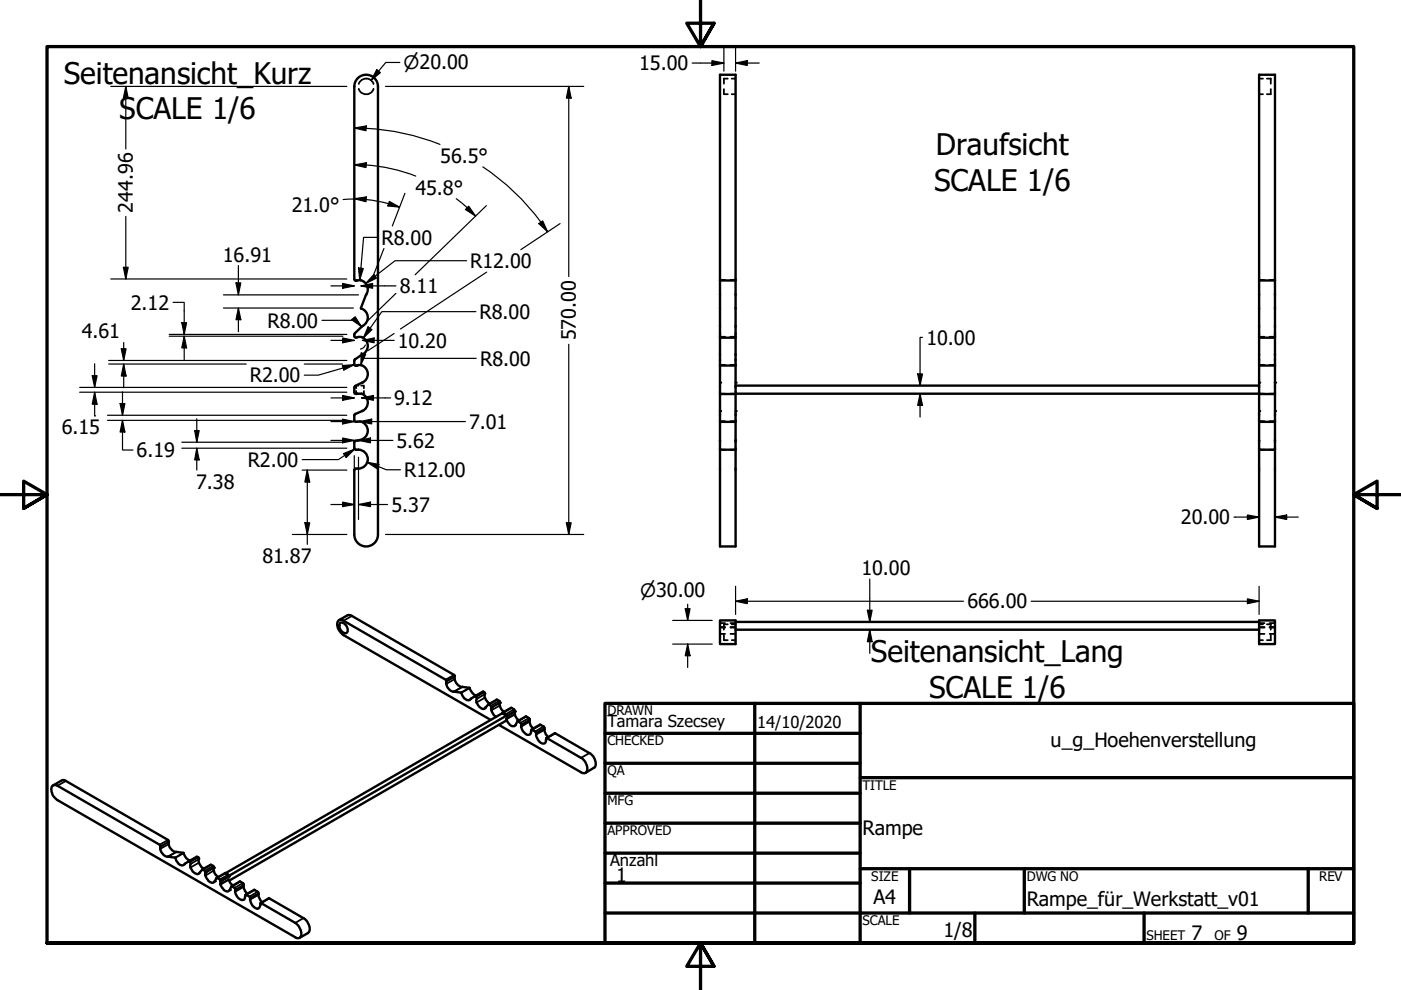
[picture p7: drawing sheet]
<svg xmlns="http://www.w3.org/2000/svg" width="297mm" height="210mm" viewBox="0 0 297 210" stroke-linecap="round" stroke-linejoin="round" font-family="sans-serif">
<!-- layer: Visible (ANSI) -->
<g fill="none" stroke="#000" stroke-width=".51">
<path d="M75.1 59.2l.2 .3h.3M75.1 59.2v-40.8a2.51 2.51 0 0 1 2.5-2.6 2.51 2.51 0 0 1 2.5 2.6v94.9M75.7 59.4l-.1 .1M76.5 59.4a2 2 0 0 1 1.2 3M76.5 59.5h-.8M152.7 59.5h3.3M267 59.5h3.3M75.1 71.3a.35 .35 0 0 0 .5 .3l.6-.2 .6 .1M75.1 77.2a.35 .35 0 0 0 .5 .3M75.2 70.7l-.1 .6M75.3 76.2l-.2 .3v.7M76.6 65.4a2 2 0 0 1 1.4 1.7 2 2 0 0 1-1.1 2"/>
<path d="M76.6 77.5h-1M76.6 69.3l-1.4 1.3M76.6 77.4a2 2 0 0 1 1.4 1.8 2 2 0 0 1-1.2 1.9M76.7 75.2l-1.4 1M76.8 71.5a2 2 0 0 1 1.2 1.8 2 2 0 0 1-1.1 1.8M76.9 75.2h-.2M76.9 69.1l-.2 .2M77.6 62.5l-1 2.9M77.7 62.4l-.1 .1M152.7 77.5v17.8M152.7 77.5v-61.7h3.3v61.7M152.7 71.6h3.3"/>
<path d="M152.7 77.5h3.3M156 77.5v6M267 77.5v6M267 77.5v-61.7h3.3v67.7M267 71.6h3.3M267 77.5h3.3M75.1 95l.2 .3h.6M75.1 88l.1 1.2 .3 .2M75.1 93.8v1.2M75.1 99.7v13.6M75.4 99.3l.5 .1M75.5 99.3l-.4 .4"/>
<path d="M75.7 83.5a1.92 1.92 0 0 1 2.2 1.3 1.92 1.92 0 0 1-1 2.3M75.8 89.4h-.2M75.8 93.4l-.5 .1-.2 .3M76 95.3h-.1M76 95.3a2 2 0 0 1 2 2.1 2 2 0 0 1-2 1.9M76.1 93.4h-.2M76.3 89.3a2 2 0 0 1 1.7 2.1 2 2 0 0 1-1.9 1.9M76.3 89.4h-.5M76.8 81.1l-1.6 .9-.1 1.2a.35 .35 0 0 0 .5 .3M76.8 87.1l-1.5 .7-.2 .3M76.8 81.2h.1M152.7 95.3v20.6h3.3v-20.6"/>
<path d="M152.7 95.3h3.3M152.7 89.4h3.3M152.7 83.5h3.3M156 83.5v11.8M156 81.8h111M156 83.5h111M267 95.3v20.6h3.3v-20.6M267 83.5v11.8M267 95.3h3.3M267 89.4h3.3M267 83.5h3.3M270.3 83.5v11.8"/>
<path d="M75.1 113.4a2.51 2.51 0 0 0 2.5 2.5 2.51 2.51 0 0 0 2.5-2.5M71.9 131.5l1.8-1h.7l21.9 12.6a.44 .44 0 0 1 0 .7 2.16 2.16 0 0 0 1.7 1.8l1.6 .2v.3a2.4 2.4 0 0 0 1.4 1.4M72.1 132.1a1.36 1.36 0 0 1 1.6 1.5 .62 .62 0 0 1-.5 .7 .62 .62 0 0 1-.7-.4 1.58 1.58 0 0 1-.4-1.8zM152.7 131.5h3.3v5.1h-3.3zM156 131.9h111M156 133.5h111M267 131.5h3.3v5.1h-3.3zM100.6 147.7a.53 .53 0 0 1 .5 .3 .53 .53 0 0 1-.1 .6 1.85 1.85 0 0 0 1.7 1.7l.8-.9M100.6 147.7l-.7 .4a.77 .77 0 0 1-1.3 .1l-.5-.6-.3-.8-1.5-.1a2.04 2.04 0 0 1-1.7-2.5l-21.8-12.6a.85 .85 0 0 0-1.1 0 .85 .85 0 0 0-.2 1 3.2 3.2 0 0 0 1.3 2.1l31.2 17.9M100.6 147.7l1.8-1a.53 .53 0 0 1 .4 .3 .53 .53 0 0 1-.1 .5 2.11 2.11 0 0 0 1.1 1.7M103.5 149.4l.6 .2 .1 .4a2.02 2.02 0 0 0 1 2M103.5 149.4l1.8-1.1 .6 .3 .1 .3a1.97 1.97 0 0 0 .9 2"/>
<path d="M106.5 151.2l.1-.1 .7 .3 .1 .4M106.6 151.1l1.9-1 .6 .4 .1 .9M107.4 152.4a1.73 1.73 0 0 0 1.7 1.6l.6-1.1 .8 .5a2.11 2.11 0 0 0 1.6 2.4 1.1 1.1 0 0 0 .6-1.1l.9 .4 .1 .2a2.02 2.02 0 0 0 1.7 2.3 1.19 1.19 0 0 0 .4-1.1l7.4 4.2a2.36 2.36 0 0 1 1.1 3l-.3 .2-.8-.2-17.4-10M107.4 152.4v.4l-58.8 33.9M109.2 151.4l.3 .9 .5 .5M109.2 150.8l-1.8 1.1v-.2M109.2 151.4l-1.8 1M109.7 152.9l1.7-1 .7 .3 .2 .3a1.98 1.98 0 0 0 .8 2M112.7 154.7l1.8-1.1 .9 .7a2.36 2.36 0 0 0 .8 2M115.8 156.5l1.9-1 7.3 4.2a2.36 2.36 0 0 1 1 3l-1.9 1.2M11.2 166.5l1.8-1h.8l22 12.7a2.05 2.05 0 0 0 1.6 2.4l1.5 .3a2.08 2.08 0 0 0 1.4 1.6M39.9 182.7l1.8-1.1a.46 .46 0 0 1 .5 .3 .46 .46 0 0 1-.1 .5 2.53 2.53 0 0 0 1.1 1.8"/>
<path d="M39.9 182.7h.1a.48 .48 0 0 1 .3 .7 1.74 1.74 0 0 0 1.8 1.9l.8-.9M39.9 182.7l-.7 .4a.87 .87 0 0 1-.8 .4 .87 .87 0 0 1-.7-.6l-.6-1.1-1.5-.2a2.04 2.04 0 0 1-1.6-2.4l-21.8-12.6a.83 .83 0 0 0-1.1 0 .83 .83 0 0 0-.2 1 2.5 2.5 0 0 0 1.3 2l50.4 29.1a.83 .83 0 0 0 1.1 0 .83 .83 0 0 0 .2-1 3.4 3.4 0 0 0-1.3-2l-7.2-4.2-.2 .1a.77 .77 0 0 1-.3 1 .77 .77 0 0 1-1.1-.3 3 3 0 0 1-.8-2.1l-.9-.5a1.11 1.11 0 0 1-.7 1.2 2.18 2.18 0 0 1-1.6-2.5l-.7-.5-.4 .8a.83 .83 0 0 1-.8 .3 .83 .83 0 0 1-.7-.6l-.5-.9M42.9 184.4l1.7-1 .6 .2 .1 .3a2.11 2.11 0 0 0 .9 2.1M42.9 184.4l.5 .2a.59 .59 0 0 1 .1 .9 2.27 2.27 0 0 0 1.6 1.7l.4-.3 .4-.7M45.9 186.2l.7 .3 .1 .4M46.7 187.5l1.8-1 .4 .8 .5 .4M46.7 186.9v.6M47.8 185.1l58.7-33.9 .9 .5-58.9 34M47.8 185.1l-1.9 1.1M47.8 185.1l.6 .4 .1 .3-1.8 1.1M49.1 187.9l1.7-1 .7 .3 .2 .4a2.05 2.05 0 0 0 .8 1.9M52.1 189.7l1.8-1.1 .8 .6a2.79 2.79 0 0 0 .9 2.1"/>
<path d="M55.2 191.5l1.9-1 7.2 4.2a2.36 2.36 0 0 1 1.1 3l-1.9 1.2"/>
</g>
<g fill="#000">
<circle cx="75.6" cy="77.5" r=".25"/>
<circle cx="75.6" cy="83.5" r=".25"/>
<circle cx="152.7" cy="87.2" r=".25"/>
<circle cx="152.7" cy="81.1" r=".25"/>
<circle cx="156" cy="81.1" r=".25"/>
<circle cx="156" cy="87.2" r=".25"/>
<circle cx="267" cy="81.1" r=".25"/>
<circle cx="267" cy="87.2" r=".25"/>
<circle cx="270.3" cy="87.2" r=".25"/>
<circle cx="270.3" cy="81.1" r=".25"/>
<circle cx="104.2" cy="150" r=".25"/>
<circle cx="106" cy="149" r=".25"/>
<circle cx="107.4" cy="151.9" r=".25"/>
<circle cx="109.2" cy="150.8" r=".25"/>
<circle cx="43.6" cy="185" r=".25"/>
<circle cx="45.3" cy="184" r=".25"/>
<circle cx="45.5" cy="186.9" r=".25"/>
<circle cx="46.7" cy="186.9" r=".25"/>
<circle cx="48.5" cy="185.8" r=".25"/>
<circle cx="48.7" cy="188.7" r=".25"/>
</g>
<!-- layer: Visible Narrow (ANSI) -->
<g fill="none" stroke="#000" stroke-width=".38">
<path d="M74.6 130.6l-1.8 1M96.3 143.1l-1.8 1M96.4 143.5l-1.8 1M96.4 144l-1.8 1M96.4 143.4l-1.7 1M98 145.6l-1.8 1.1M98 145.6l-1.7 1.1M99.5 145.8l-1.8 1M99.6 145.9l-1.8 1M102.5 146.7l-1.8 1M102.7 146.8l-1.8 1M102.8 147.9l-1.8 1"/>
<path d="M102.8 147.2l-1.7 1M105.4 148.4l-1.8 1M105.9 148.6l-1.8 1M106 149l-1.8 1M106 149.6l-1.8 1M108.5 150.1l-1.8 1.1M109 150.4l-1.7 1M109.2 150.8l-1.8 1.1M109.2 150.8l-1.8 1M111.6 151.9l-1.8 1M112.1 152.2l-1.7 1.1M112.3 153l-1.8 1.1"/>
<path d="M112.3 152.7l-1.8 1.1M112.3 152.6l-1.7 1M114.6 153.7l-1.8 1M115.3 154l-1.8 1.1M115.4 154.7l-1.7 1M115.4 154.3l-1.7 1.1M117.7 155.5l-1.7 1M125 159.7l-1.8 1M14 165.6l-1.8 1M35.6 178.1l-1.8 1M35.8 179l-1.8 1M35.8 178.5l-1.8 1"/>
<path d="M37.3 180.6l-1.7 1M37.4 180.6l-1.8 1M38.9 180.8l-1.8 1M38.9 180.9l-1.8 1M41.8 181.7l-1.7 1M42 181.8l-1.7 1M42.2 182.2l-1.8 1M42.2 182.9l-1.8 1M44.8 183.4l-1.8 1M45.2 183.6l-1.8 1M45.3 184l-1.7 1M45.3 184.6l-1.7 1"/>
<path d="M47.8 185.1l-1.8 1.1M48.4 185.5l-1.8 1M48.5 185.8l-1.8 1.1M50.9 186.9l-1.7 1M51.5 187.2l-1.8 1M51.6 187.7l-1.8 1.1M51.6 188.1l-1.8 1M51.7 187.6l-1.8 1M54 188.7l-1.8 1M54.6 189.1l-1.7 1M54.8 189.6l-1.8 1.1M54.8 189.7l-1.8 1"/>
<path d="M54.8 189.4l-1.8 1M57.1 190.5l-1.7 1M64.3 194.7l-1.7 1"/>
</g>
<!-- layer: Hidden (ANSI) -->
<g fill="none" stroke="#000" stroke-width=".38">
<path d="M76.1 17.8a1.63 1.63 0 0 1 1.5-1.1 1.63 1.63 0 0 1 1.6 1.1M76.1 18.8a1.63 1.63 0 0 0 1.5 1.2 1.63 1.63 0 0 0 1.6-1.2M153.5 18.9v1.1h.8M154.3 16.7h-.8v1.1M155.1 16.7h.9M155.1 20h.9M267 16.7h.8M267 20h.8M268.6 16.7h.8v1.1M269.4 18.9v1.1h-.8M152.7 59.3h1M154.9 59.3h1.1"/>
<path d="M267 59.3h1.1M269.2 59.3h1.1M152.7 77.4h1M152.7 71.4h1M154.9 77.4h1.1M154.9 71.4h1.1M267 77.4h1.1M267 71.4h1.1M269.2 77.4h1.1M269.2 71.4h1.1M75.5 82.9l.1 .6M75.6 83.5h.1"/>
<path d="M76 81.8h-.5v.5M76.6 81.8h.6v.5M76.6 83.5h.2M77.2 82.9v.6h-.2M152.7 83.5h1M152.7 95.3h1M152.7 89.3h1M154.9 83.5h1.1M154.9 95.3h1.1M154.9 89.3h1.1M267 83.5h1.1M267 95.3h1.1"/>
<path d="M267 89.3h1.1M269.2 83.5h1.1M269.2 95.3h1.1M269.2 89.3h1.1M152.7 132.1h1M152.7 133.1h1M152.7 134.4h1M152.7 132.9h1M153.5 134.6v1.1h.8M154.3 132.4h-.8v1.1M154.9 132.1h1.1M154.9 133.1h1.1"/>
<path d="M154.9 134.4h1.1M154.9 132.9h1.1M155.1 132.4h.9M155.1 135.7h.9M267 132.1h1.1M267 133.1h1.1M267 134.4h1.1M267 132.4h.8M267 135.7h.8M267 132.9h1.1M268.6 132.4h.8v1.1M269.2 132.1h1.1"/>
<path d="M269.2 133.1h1.1M269.2 134.4h1.1M269.2 132.9h1.1M269.4 134.6v1.1h-.8"/>
</g>
<!-- layer: Border (ANSI) -->
<g fill="none" stroke="#000" stroke-width=".7">
<path d="M148.5 -.1v10l-2.9-5h5.8l-2.9 5 2.9-5M0 104.9h10l-5-2.9v5.8l5-2.9-5 2.9M297 104.9h-10l5-2.9v5.8l-5-2.9 5 2.9M128.3 149.1h158.7v50.8h-158.7zM128.3 155.5h54.1M160 149.1v50.8M182.4 149.1v50.8M128.3 161.8h54.1M128.3 168.2h54.1M128.3 174.5h54.1M182.4 164.9h104.6M10 199.9v-190h277v190h-277h277"/>
<path d="M128.3 180.9h54.1M128.3 187.2h54.1M128.3 193.6h158.7M182.4 184.2h104.6M192.8 184.2v9.4M206.7 193.6v6.3M217.2 184.2v9.4M242.6 193.6v6.3M277.4 184.2v9.4M151.4 204.9l-2.9-5 2.9 5h-5.8l2.9-5v10"/>
</g>
<!-- layer: Dimension (ANSI) -->
<g fill="none" stroke="#000" stroke-width=".25">
<path d="M23.5 18.3h50M26.7 18.3l.5 2.5h-1zM26.7 18.3v13.3M79.9 14.8l.7 .6-1.9 1.7zM81.7 18.3h42.1M84.8 13.2h-3l-3.1 3.9M120.6 18.3l.5 2.5h-1zM120.6 18.3v40.3M146.7 13.4h6.8M150.9 12.9l2.6 .5-2.6 .5zM153.5 10.2v4.9M156 13.4l2.4-.5v1z"/>
<path d="M156 10.2v4.9M156 13.4h5M75.1 35l2.6-.5-.1 1zM75.1 27.1l2.6-.4-.1 1zM75.1 27.1a49.1 49.1 0 0 1 18.2 3.5M75.1 35h2.6M77.7 35a35.8 35.8 0 0 1 10.5 2.3M102.4 35.4a49.1 49.1 0 0 1 12.3 11.7M23.5 59.2h50M26.2 56.7h1l-.5 2.5zM26.7 45.9v13.3M50 60h1.1l-.6 2.5z"/>
<path d="M50.5 56.3v6.2M75.1 42.1l2.6-.3-.1 1zM75.1 42.1l2.6 .2M75.2 42.2l-2.5 .1M76 56.8l1 .1-.7 2.4zM77.7 42.3l4.7 .9M79.2 58.2l.6 .8-2.3 1.1zM80.1 50.3h-3l-.8 9M81.4 52.7l-2.2 5.6M82.4 43.2l2.3 .7M82.5 42.7l2.2 1.2-2.5-.2zM85.9 41l-2.7 6.9"/>
<path d="M96.7 42.1l2.4 1.9 1.7 1.8M98.7 44.4l.7-.7 1.4 2.1zM98.9 55.3h-15.1l-6.3 4.8M103.1 43.6l-15.1 14.7M103.2 57.7l-18.3 12.1M114.2 47.4l.9-.6 1 2.3zM114.7 47.1l1.4 2M118.7 47.4l-8.3 5.5M19.6 79.7h1l-.5 2.4zM20.1 77.1v5M23.1 76.4h50.4M23.1 77.2h29.1"/>
<path d="M25.7 73.9h1l-.5 2.5zM26.2 77.2l.5 2.5h-1zM26.2 72.6v3.8M26.2 77.2v5M35.9 70.9h37.6M35.9 71.3h36.8M36.7 64.1h2.4v6.8M38.5 68.4h1.1l-.5 2.5zM39.1 71.3l.5 2.5h-1.1zM39.1 71.3v4.9M47.4 65.3h27.5M47.4 62.5h28.6"/>
<path d="M50.5 65.3l.6 2.5h-1.1zM50.5 65.3v5M64.5 77.2h8.1M68.3 67.9h7.1l-.5-.4 1.7 1.8M70.2 72.2h4.9M70.2 60.6h4.9M72.6 77.5l2.5-.2-2.2 1.2zM72.6 71.7l2.5 .5-2.5 .5zM72.6 60.1l2.5 .5-2.5 .5zM74.5 67.8l.8-.6 1.3 2.1zM75.1 77.3l-7.6 2.2h-3M76.5 60.6l2.5-.5v1z"/>
<path d="M76.5 60.6h7.4M76.6 74.8l.9 .3-1 2.3zM76.8 72.2l2.5-.5v1zM76.8 72.2h6.8M77.5 73.1a1.3 1.3 0 0 1-1.1 .9M78 69.3l.9 .6-1.9 1.8zM83.6 70.7l-5.6 3.6M83.9 62.2l-6.1 6M100.9 66.1h-19.9l-4 5.6M101 76h-24.2l.3-1-.6 2.4M120.6 73v40.3M194.6 79.3h1l-.5 2.5z"/>
<path d="M195.6 71.5h-.5v10.3M16.9 83.2h56.6M16.9 82.1h56.6M20.1 83.2l.5 2.5h-1zM20.1 88.2h.1M20.1 83.2v5M22.8 88h50.7M22.8 89.1h49.9M25.5 85.6h1l-.5 2.4zM26 89.1l.5 2.5h-1zM26 89.1v6.3h2.2M26 83.1v4.9"/>
<path d="M38.5 95h35M38.5 93.8h34.2M41.3 91.3h.9l-.5 2.5zM41.7 95l.5 2.5h-.9zM41.7 88.8v5M41.7 95v4.7M64.1 99.7h9.4M65.2 99.7l.5 2.5h-1.1zM65.2 99.7v15.7M70.2 84.4h4.9M70.2 89.4h4.9M70.2 93.4h4.9"/>
<path d="M72.6 83.9l2.5 .5-2.5 .5zM72.6 88.9l2.5 .5-2.5 .5zM72.6 92.9l2.5 .5-2.5 .5zM72.8 96.2l2.4-1-1.8 1.8zM75.1 96.6v13.5M75.2 95.2l-3.4 2.2h-7.7M76 96.9v13.2M76.1 93.4l2.4-.5v1zM76.1 93.4h7.2M76.3 89.4l2.5-.5v1zM76.3 89.4h22.4M76.6 84.4l2.6-.5v1z"/>
<path d="M76.6 84.4h6.2M77.9 98l2.4 .5-.3 .9zM77.9 98l4 1.6h3M195.1 83.5l.5 2.5h-1zM195.1 83.5v4.9M62 113.3h11.5M64.6 110.8h1.1l-.5 2.5zM70.2 107h4.9M72.6 106.5l2.5 .5-2.5 .4zM76 107l2.5-.5v.9zM76 107h6.2M81.7 113.3h42.1"/>
<path d="M120.1 110.8h1l-.5 2.5zM261.6 109.6h5.4M264.5 109.2l2.5 .4-2.5 .5zM267 106.5v7.7M270.3 109.6l2.5-.4v.9zM270.3 109.6h5M270.3 106.5v7.7M142.6 136.6h8.4M142.6 131.5h8.4M145.3 129.1h1l-.5 2.4zM145.8 136.6l.5 2.4h-1zM145.8 128.1v3.4"/>
<path d="M145.8 136.6v4.9M156 127.5l2.4-.5v1zM156 127.5h48.3M156 124.3v6M183.9 129.4h1l-.5 2.5zM184.4 133.5l.5 2.6h-1zM184.4 122.8v9.1M184.4 133.5v5M218.6 127.5h48.4M264.5 127l2.5 .5-2.5 .5zM267 124.3v6"/>
</g>
<g fill="#000">
<path d="M79.9 14.8l.7 .6-1.9 1.7z" fill-rule="evenodd"/>
<path d="M150.9 12.9l2.6 .5-2.6 .5z" fill-rule="evenodd"/>
<path d="M156 13.4l2.4-.5v1z" fill-rule="evenodd"/>
<path d="M26.7 18.3l.5 2.5h-1z" fill-rule="evenodd"/>
<path d="M75.1 35l2.6-.5-.1 1z" fill-rule="evenodd"/>
<path d="M75.1 27.1l2.6-.4-.1 1z" fill-rule="evenodd"/>
<path d="M120.6 18.3l.5 2.5h-1z" fill-rule="evenodd"/>
<path d="M26.2 56.7h1l-.5 2.5z" fill-rule="evenodd"/>
<path d="M50 60h1.1l-.6 2.5z" fill-rule="evenodd"/>
<path d="M76 56.8l1 .1-.7 2.4z" fill-rule="evenodd"/>
<path d="M75.1 42.1l2.6-.3-.1 1z" fill-rule="evenodd"/>
<path d="M79.2 58.2l.6 .8-2.3 1.1z" fill-rule="evenodd"/>
<path d="M82.5 42.7l2.2 1.2-2.5-.2z" fill-rule="evenodd"/>
<path d="M98.7 44.4l.7-.7 1.4 2.1z" fill-rule="evenodd"/>
<path d="M114.2 47.4l.9-.6 1 2.3z" fill-rule="evenodd"/>
<path d="M19.6 79.7h1l-.5 2.4z" fill-rule="evenodd"/>
<path d="M25.7 73.9h1l-.5 2.5z" fill-rule="evenodd"/>
<path d="M26.2 77.2l.5 2.5h-1z" fill-rule="evenodd"/>
<path d="M38.5 68.4h1.1l-.5 2.5z" fill-rule="evenodd"/>
<path d="M39.1 71.3l.5 2.5h-1.1z" fill-rule="evenodd"/>
<path d="M50.5 65.3l.6 2.5h-1.1z" fill-rule="evenodd"/>
<path d="M72.6 71.7l2.5 .5-2.5 .5z" fill-rule="evenodd"/>
<path d="M72.6 60.1l2.5 .5-2.5 .5z" fill-rule="evenodd"/>
<path d="M72.6 77.5l2.5-.2-2.2 1.2z" fill-rule="evenodd"/>
<path d="M74.5 67.8l.8-.6 1.3 2.1z" fill-rule="evenodd"/>
<path d="M76.6 74.8l.9 .3-1 2.3z" fill-rule="evenodd"/>
<path d="M78 69.3l.9 .6-1.9 1.8z" fill-rule="evenodd"/>
<path d="M76.5 60.6l2.5-.5v1z" fill-rule="evenodd"/>
<path d="M76.8 72.2l2.5-.5v1z" fill-rule="evenodd"/>
<path d="M194.6 79.3h1l-.5 2.5z" fill-rule="evenodd"/>
<path d="M20.1 83.2l.5 2.5h-1z" fill-rule="evenodd"/>
<path d="M25.5 85.6h1l-.5 2.4z" fill-rule="evenodd"/>
<path d="M26 89.1l.5 2.5h-1z" fill-rule="evenodd"/>
<path d="M41.3 91.3h.9l-.5 2.5z" fill-rule="evenodd"/>
<path d="M41.7 95l.5 2.5h-.9z" fill-rule="evenodd"/>
<path d="M72.6 83.9l2.5 .5-2.5 .5z" fill-rule="evenodd"/>
<path d="M72.6 88.9l2.5 .5-2.5 .5z" fill-rule="evenodd"/>
<path d="M72.6 92.9l2.5 .5-2.5 .5z" fill-rule="evenodd"/>
<path d="M72.8 96.2l2.4-1-1.8 1.8z" fill-rule="evenodd"/>
<path d="M76.1 93.4l2.4-.5v1z" fill-rule="evenodd"/>
<path d="M76.3 89.4l2.5-.5v1z" fill-rule="evenodd"/>
<path d="M76.6 84.4l2.6-.5v1z" fill-rule="evenodd"/>
<path d="M77.9 98l2.4 .5-.3 .9z" fill-rule="evenodd"/>
<path d="M195.1 83.5l.5 2.5h-1z" fill-rule="evenodd"/>
<path d="M64.6 110.8h1.1l-.5 2.5z" fill-rule="evenodd"/>
<path d="M65.2 99.7l.5 2.5h-1.1z" fill-rule="evenodd"/>
<path d="M72.6 106.5l2.5 .5-2.5 .4z" fill-rule="evenodd"/>
<path d="M76 107l2.5-.5v.9z" fill-rule="evenodd"/>
<path d="M120.1 110.8h1l-.5 2.5z" fill-rule="evenodd"/>
<path d="M264.5 109.2l2.5 .4-2.5 .5z" fill-rule="evenodd"/>
<path d="M270.3 109.6l2.5-.4v.9z" fill-rule="evenodd"/>
<path d="M145.3 129.1h1l-.5 2.4z" fill-rule="evenodd"/>
<path d="M145.8 136.6l.5 2.4h-1z" fill-rule="evenodd"/>
<path d="M156 127.5l2.4-.5v1z" fill-rule="evenodd"/>
<path d="M183.9 129.4h1l-.5 2.5z" fill-rule="evenodd"/>
<path d="M184.4 133.5l.5 2.6h-1z" fill-rule="evenodd"/>
<path d="M264.5 127l2.5 .5-2.5 .5z" fill-rule="evenodd"/>
</g>
<g font-size="6.3">
<text x="13.5" y="17.8">Seitenansicht_Kurz</text>
<text x="25.3" y="25.3">SCALE 1/6</text>
<text x="198.4" y="32.9">Draufsicht</text>
<text x="198.1" y="40.4">SCALE 1/6</text>
<text x="184.7" y="140.4">Seitenansicht_Lang</text>
<text x="197" y="147.9">SCALE 1/6</text>
</g>
<g font-size="4.2">
<text x="135.5" y="14.9">15.00</text>
<text x="93.3" y="34.5">56.5°</text>
<text x="88.1" y="41.3">45.8°</text>
<text x="28.2" y="45.1" transform="rotate(-90 28.2 45.1)">244.96</text>
<text x="61.8" y="45">21.0°</text>
<text x="80.9" y="51.9">R8.00</text>
<text x="47.2" y="55.5">16.91</text>
<text x="99.7" y="56.8">R12.00</text>
<text x="27.7" y="65.6">2.12</text>
<text x="84.8" y="62.1">8.11</text>
<text x="17.3" y="71.7">4.61</text>
<text x="56.7" y="69.4">R8.00</text>
<text x="101.7" y="67.6">R8.00</text>
<text x="84.3" y="73.7">10.20</text>
<text x="101.8" y="77.5">R8.00</text>
<text x="122.1" y="72.2" transform="rotate(-90 122.1 72.2)">570.00</text>
<text x="196.4" y="73.1">10.00</text>
<text x="53" y="81.1">R2.00</text>
<text x="83.6" y="85.9">9.12</text>
<text x="13.1" y="92.1">6.15</text>
<text x="84.1" y="94.9">5.62</text>
<text x="99.4" y="90.9">7.01</text>
<text x="29" y="96.9">6.19</text>
<text x="52.5" y="99">R2.00</text>
<text x="85.7" y="101.1">R12.00</text>
<text x="41.6" y="103.6">7.38</text>
<text x="83" y="108.5">5.37</text>
<text x="250.4" y="111.2">20.00</text>
<text x="55.6" y="119.4">81.87</text>
<text x="182.6" y="121.9">10.00</text>
<text x="205.1" y="129">666.00</text>
<text x="222.8" y="158.3">u_g_Hoehenverstellung</text>
<text x="182.9" y="177.1">Rampe</text>
<text x="130.6" y="187">1</text>
<text x="185.2" y="191.7">A4</text>
<text x="217.7" y="192.2">Rampe_für_Werkstatt_v01</text>
<text x="200" y="198.7">1/8</text>
<text x="252.6" y="199.4">7</text>
<text x="262.3" y="199.4">9</text>
</g>
<g font-size="3.9">
<text x="85.5" y="14.7">⌀20.00</text>
<text x="135.7" y="126.6">⌀30.00</text>
</g>
<g font-size="3.5">
<text x="128.8" y="154.2">Tamara Szecsey</text>
<text x="160.5" y="154.4">14/10/2020</text>
<text x="129.3" y="183.7">Anzahl</text>
</g>
<g font-size="2.8">
<text x="128.8" y="151.7">DRAWN</text>
<text x="128.8" y="158">CHECKED</text>
<text x="128.8" y="164.4">QA</text>
<text x="182.9" y="167.4">TITLE</text>
<text x="128.8" y="170.7">MFG</text>
<text x="128.8" y="177.1">APPROVED</text>
<text x="184.7" y="186.7">SIZE</text>
<text x="217.7" y="186.7">DWG NO</text>
<text x="279.7" y="186.7">REV</text>
<text x="182.9" y="196.1">SCALE</text>
<text x="243.1" y="199.4">SHEET</text>
<text x="257.5" y="199.4">OF</text>
</g>
</svg>
